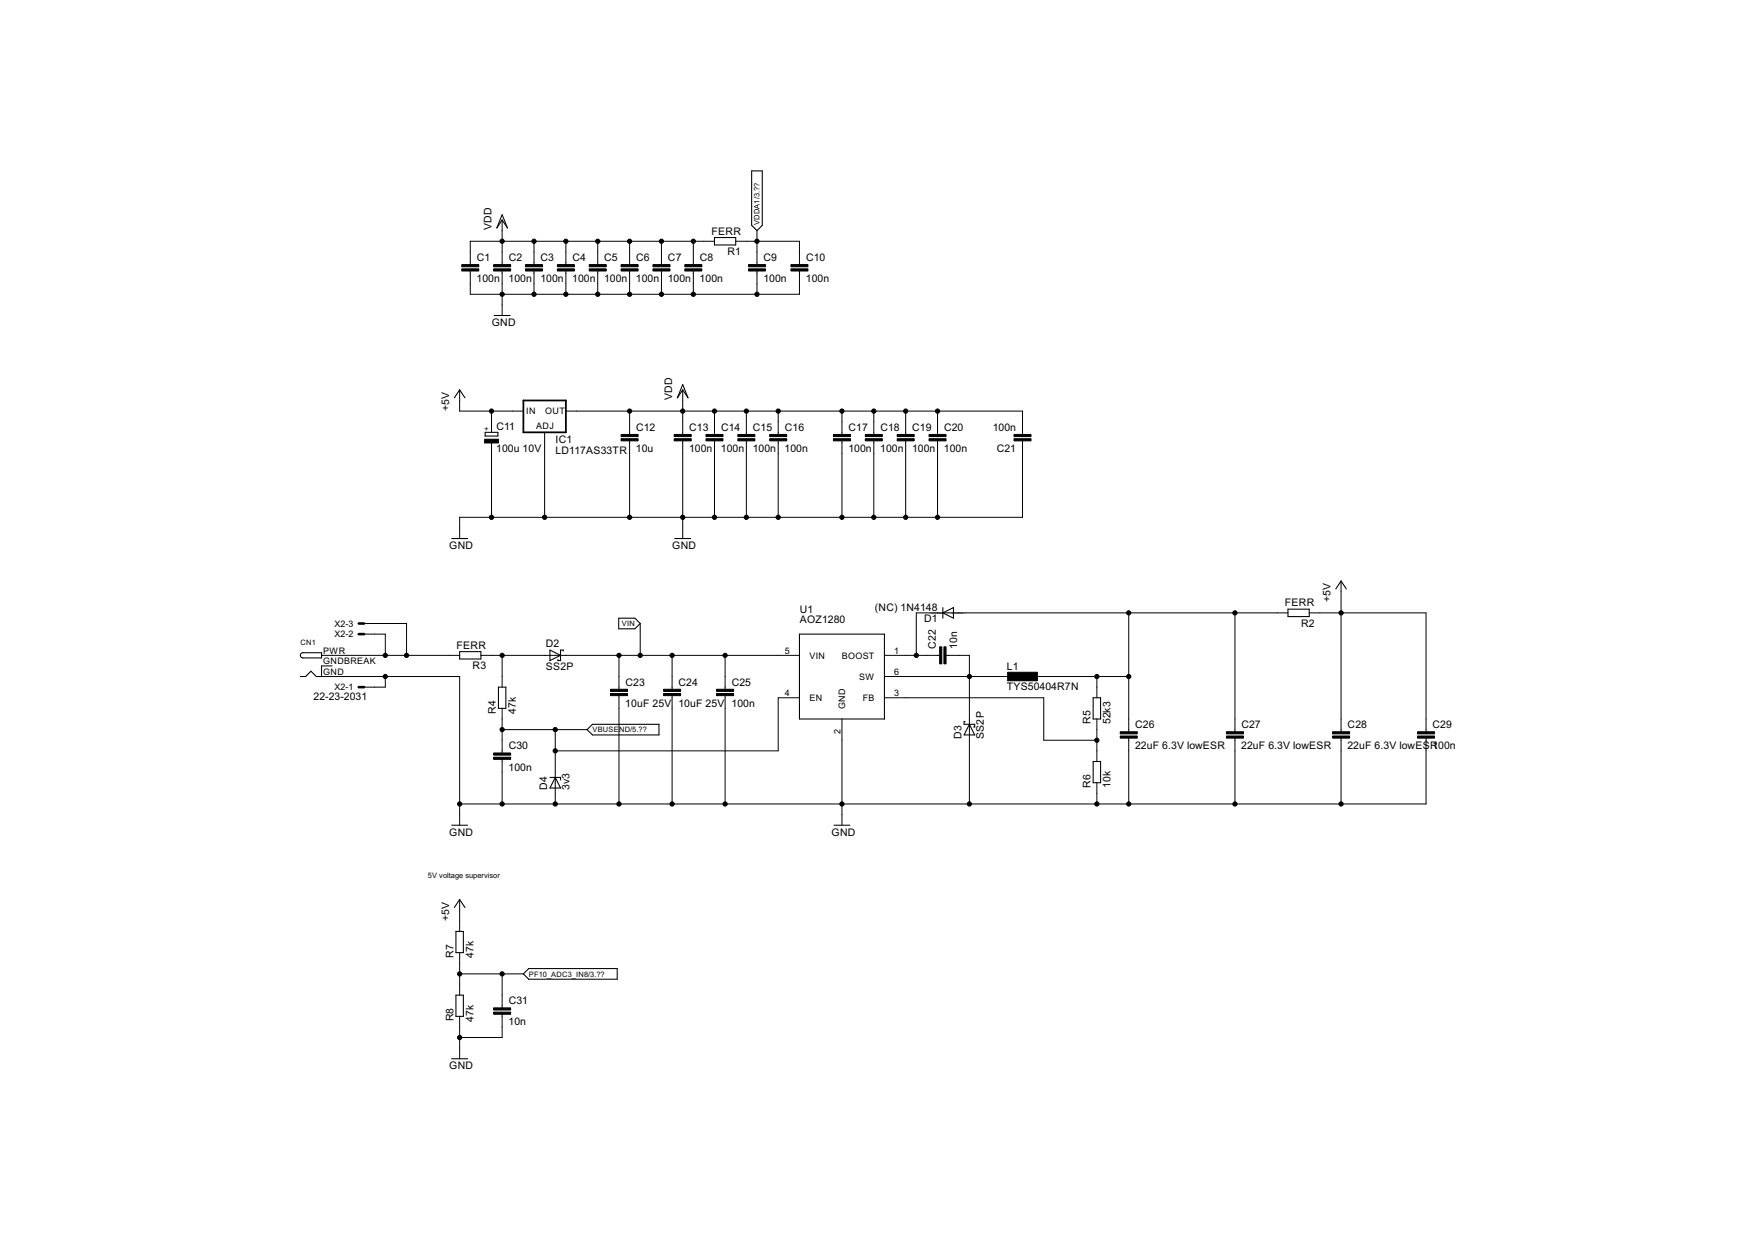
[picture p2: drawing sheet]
<svg xmlns="http://www.w3.org/2000/svg" width="420mm" height="297mm" viewBox="0 0 420 297" stroke-linecap="round" stroke-linejoin="round" font-family="sans-serif">
<g fill="none" stroke="#000" stroke-width=".25">
<path d="M120.1 51.4l1.2 3.1-1.2-1.9-1.3 1.9zM170.9 56.8h5v1.8h-5zM179.7 40.9h2.6v13l-1.3 1.3-1.3-1.3zM118.2 75.5h3.8M108.6 95.1l1.3-1.9 1.3 1.9M163.3 92l1.2 3.1-1.2-1.9-1.3 1.9zM116 103.4h3.1v.9h-3.1zM108 128.8h3.8M161.4 128.8h3.8M71.9 156.4l.6-.3h4.4v1.3l-4.6-.1-.4-.4zM109.9 155.9h5.1v1.7h-5.1zM131.5 155.5l2.5 1.2-2.5 1.3z"/>
<path d="M134.7 155.7v-.2h-.7v2.5h-.6v-.3M148 147.8h3.8l1.3 1.3-1.3 1.3h-3.8zM191.2 151.7h20.3v20.3h-20.3zM225.5 146.6l2.5-1.3v2.5zM225.5 145.3v2.5M308 145.7h5.1v1.8h-5.1zM319.4 140.9l1.3-1.9 1.3 1.9M71.8 161.8h1.3l1.3-1.3 1.2 1.3h1.3M119.2 164.3h1.8v5.1h-1.8zM140.4 174.5l1.3-1.3h15.9v2.6h-15.9zM230.8 172.6h-.3v.6h2.6v.7h-.3M231.8 173.2l1.3 2.6h-2.6z"/>
<path d="M261.4 166.9h1.8v5.1h-1.8zM108 197.4h3.8M131.5 185.9h2.5v.7M132.8 185.9l1.2 2.6h-2.5zM199.4 197.4h3.8M261.4 182.1h1.8v5.1h-1.8zM108.6 217l1.3-1.9 1.3 1.9M109 222.8h1.8v5h-1.8zM109 238h1.8v5.1h-1.8zM125.2 232.9l1.2-1.3h21.2v2.6h-21.2zM108 253.2h3.8"/>
</g>
<g fill="none" stroke="#000" stroke-width=".24">
<path d="M120.1 52.6v10.7M127.7 57.7v5.6M135.3 57.7v5.6M142.9 57.7v5.6M150.6 57.7v5.6M158.2 57.7v5.6M165.8 57.7v5.6M170.9 57.7h-58.4v5.6M175.9 57.7h15.3v5.6M181 55.2v8.1M112.5 64.8v5.6h78.7v-5.6M120.1 64.8v10.7"/>
<path d="M127.7 64.8v5.6M135.3 64.8v5.6M142.9 64.8v5.6M150.6 64.8v5.6M158.2 64.8v5.6M165.8 64.8v5.6M181 64.8v5.6M109.9 93.2v5.1h15.3M117.5 98.3v5.1M135.3 98.3h109.2v5.6M150.6 98.3v5.6M163.3 93.2v10.7"/>
<path d="M170.9 98.3v5.6M178.5 98.3v5.6M186.1 98.3v5.6M201.3 98.3v5.6M209 98.3v5.6M216.6 98.3v5.6M224.2 98.3v5.6M117.5 105.9v17.8M130.2 103.4v20.3M150.6 105.4v18.3M163.3 105.4v23.4M170.9 105.4v18.3"/>
<path d="M178.5 105.4v18.3M186.1 105.4v18.3M201.3 105.4v18.3M209 105.4v18.3M216.6 105.4v18.3M224.2 105.4v18.3M244.5 105.4v18.3h-134.6v5.1M320.7 139v36M76.9 156.7h33M79.4 159.3h-2.5v2.5h33v35.6M87.1 151.7h5v5M87.1 149.1h10.1v7.6"/>
<path d="M115 156.7h76.2M120.1 156.7v7.6M148 156.7v8.1M153.1 149.1v7.6M160.7 156.7v8.1M173.4 156.7v8.1M211.5 156.7h13.2M226.2 156.7h5.6v35.6M269.9 146.6v28.4M295.3 146.6v28.4M308 146.6h-88.9v10.1M313.1 146.6h27.9v28.4"/>
<path d="M92.1 161.8v2.5h-5M120.1 169.4v10.7M120.1 174.5h20.3M132.8 174.5v17.8M148 166.4v25.9M160.7 166.4v25.9M173.4 166.4v25.9M191.2 166.9h-5.1v12.7h-53.3M201.3 172v25.4M211.5 166.9h38.1v10.1h12.7M211.5 161.8h30.5M247.1 161.8h22.8"/>
<path d="M262.3 161.8v5.1M262.3 172v10.1M269.9 176.5v15.8M295.3 176.5v15.8M320.7 176.5v15.8M341 176.5v15.8h-231.1M120.1 181.6v10.7M262.3 187.2v5.1M109.9 215.1v7.7M109.9 227.8v10.2M109.9 232.9h15.3M120.1 232.9v8.1"/>
<path d="M109.9 243.1v10.1M120.1 242.6v5.5h-10.2"/>
</g>
<g fill="#000" stroke="#000" stroke-width=".24">
<path d="M110.4 64.3h4.1v.5h-4.1zM110.4 63.3h4.1v.5h-4.1zM118 64.3h4.1v.5h-4.1zM118 63.3h4.1v.5h-4.1zM125.7 64.3h4v.5h-4zM125.7 63.3h4v.5h-4zM133.3 64.3h4.1v.5h-4.1zM133.3 63.3h4.1v.5h-4.1zM140.9 64.3h4.1v.5h-4.1zM140.9 63.3h4.1v.5h-4.1zM148.5 64.3h4.1v.5h-4.1zM148.5 63.3h4.1v.5h-4.1z"/>
<path d="M156.1 64.3h4.1v.5h-4.1zM156.1 63.3h4.1v.5h-4.1zM163.8 64.3h4v.5h-4zM163.8 63.3h4v.5h-4zM179 64.3h4v.5h-4zM179 63.3h4v.5h-4zM189.1 64.3h4.1v.5h-4.1zM189.1 63.3h4.1v.5h-4.1zM115.9 105.1h3.3v.8h-3.3zM148.5 104.9h4.1v.5h-4.1zM148.5 103.9h4.1v.5h-4.1zM161.2 104.9h4.1v.5h-4.1z"/>
<path d="M161.2 103.9h4.1v.5h-4.1zM168.8 104.9h4.1v.5h-4.1zM168.8 103.9h4.1v.5h-4.1zM176.4 104.9h4.1v.5h-4.1zM176.4 103.9h4.1v.5h-4.1zM184.1 104.9h4v.5h-4zM184.1 103.9h4v.5h-4zM199.3 104.9h4.1v.5h-4.1zM199.3 103.9h4.1v.5h-4.1zM206.9 104.9h4.1v.5h-4.1zM206.9 103.9h4.1v.5h-4.1zM214.5 104.9h4.1v.5h-4.1z"/>
<path d="M214.5 103.9h4.1v.5h-4.1zM222.2 104.9h4v.5h-4zM222.2 103.9h4v.5h-4zM242.5 103.9h4v.5h-4zM242.5 104.9h4v.5h-4zM224.7 154.7h.5v4.1h-.5zM225.7 154.7h.5v4.1h-.5zM146 165.9h4.1v.5h-4.1zM146 164.8h4.1v.6h-4.1zM158.7 165.9h4.1v.5h-4.1zM158.7 164.8h4.1v.6h-4.1zM171.4 165.9h4v.5h-4z"/>
<path d="M171.4 164.8h4v.6h-4zM241 160.8h7.1v2h-7.1zM267.9 176h4v.5h-4zM267.9 175h4v.5h-4zM293.3 176h4v.5h-4zM293.3 175h4v.5h-4zM318.7 176h4v.5h-4zM318.7 175h4v.5h-4zM339 176h4v.5h-4zM339 175h4v.5h-4zM118 181.1h4.1v.5h-4.1zM118 180.1h4.1v.5h-4.1z"/>
<path d="M118 242.1h4.1v.5h-4.1zM118 241h4.1v.6h-4.1z"/>
</g>
<path d="M125.2 95.8h10.1v7.6h-10.1z" fill="none" stroke="#000" stroke-width=".42"/>
<path d="M85.8 151.7h1.3M85.8 149.1h1.3M85.8 164.3h1.3" fill="none" stroke="#000" stroke-width=".61"/>
<g fill="#000" stroke="#000" stroke-width=".24">
<circle cx="120.1" cy="57.7" r=".51"/>
<circle cx="127.7" cy="57.7" r=".51"/>
<circle cx="135.3" cy="57.7" r=".51"/>
<circle cx="142.9" cy="57.7" r=".51"/>
<circle cx="150.6" cy="57.7" r=".51"/>
<circle cx="158.2" cy="57.7" r=".51"/>
<circle cx="165.8" cy="57.7" r=".51"/>
<circle cx="181" cy="57.7" r=".51"/>
<circle cx="120.1" cy="70.4" r=".51"/>
<circle cx="127.7" cy="70.4" r=".51"/>
<circle cx="135.3" cy="70.4" r=".51"/>
<circle cx="142.9" cy="70.4" r=".51"/>
<circle cx="150.6" cy="70.4" r=".51"/>
<circle cx="158.2" cy="70.4" r=".51"/>
<circle cx="165.8" cy="70.4" r=".51"/>
<circle cx="181" cy="70.4" r=".51"/>
<circle cx="117.5" cy="98.3" r=".51"/>
<circle cx="150.6" cy="98.3" r=".51"/>
<circle cx="163.3" cy="98.3" r=".51"/>
<circle cx="170.9" cy="98.3" r=".51"/>
<circle cx="178.5" cy="98.3" r=".51"/>
<circle cx="186.1" cy="98.3" r=".51"/>
<circle cx="201.3" cy="98.3" r=".51"/>
<circle cx="209" cy="98.3" r=".51"/>
<circle cx="216.6" cy="98.3" r=".51"/>
<circle cx="224.2" cy="98.3" r=".51"/>
<circle cx="117.5" cy="123.7" r=".51"/>
<circle cx="130.2" cy="123.7" r=".51"/>
<circle cx="150.6" cy="123.7" r=".51"/>
<circle cx="163.3" cy="123.7" r=".51"/>
<circle cx="170.9" cy="123.7" r=".51"/>
<circle cx="178.5" cy="123.7" r=".51"/>
<circle cx="186.1" cy="123.7" r=".51"/>
<circle cx="201.3" cy="123.7" r=".51"/>
<circle cx="209" cy="123.7" r=".51"/>
<circle cx="216.6" cy="123.7" r=".51"/>
<circle cx="224.2" cy="123.7" r=".51"/>
<circle cx="92.1" cy="156.7" r=".51"/>
<circle cx="97.2" cy="156.7" r=".51"/>
<circle cx="120.1" cy="156.7" r=".51"/>
<circle cx="148" cy="156.7" r=".51"/>
<circle cx="153.1" cy="156.7" r=".51"/>
<circle cx="160.7" cy="156.7" r=".51"/>
<circle cx="173.4" cy="156.7" r=".51"/>
<circle cx="219.1" cy="156.7" r=".51"/>
<circle cx="269.9" cy="146.6" r=".51"/>
<circle cx="295.3" cy="146.6" r=".51"/>
<circle cx="320.7" cy="146.6" r=".51"/>
<circle cx="92.1" cy="161.8" r=".51"/>
<circle cx="120.1" cy="174.5" r=".51"/>
<circle cx="132.8" cy="174.5" r=".51"/>
<circle cx="132.8" cy="179.6" r=".51"/>
<circle cx="231.8" cy="161.8" r=".51"/>
<circle cx="262.3" cy="177" r=".51"/>
<circle cx="262.3" cy="161.8" r=".51"/>
<circle cx="269.9" cy="161.8" r=".51"/>
<circle cx="109.9" cy="192.3" r=".51"/>
<circle cx="120.1" cy="192.3" r=".51"/>
<circle cx="132.8" cy="192.3" r=".51"/>
<circle cx="148" cy="192.3" r=".51"/>
<circle cx="160.7" cy="192.3" r=".51"/>
<circle cx="173.4" cy="192.3" r=".51"/>
<circle cx="201.3" cy="192.3" r=".51"/>
<circle cx="231.8" cy="192.3" r=".51"/>
<circle cx="262.3" cy="192.3" r=".51"/>
<circle cx="269.9" cy="192.3" r=".51"/>
<circle cx="295.3" cy="192.3" r=".51"/>
<circle cx="320.7" cy="192.3" r=".51"/>
<circle cx="109.9" cy="232.9" r=".51"/>
<circle cx="120.1" cy="232.9" r=".51"/>
<circle cx="109.9" cy="248.1" r=".51"/>
</g>
<g font-size="2.8">
<text x="117.5" y="55.1" transform="rotate(-90 117.5 55.1)">VDD</text>
<text x="170.1" y="56.2">FERR</text>
<text x="114" y="62.4">C1</text>
<text x="121.6" y="62.4">C2</text>
<text x="129.3" y="62.4">C3</text>
<text x="136.9" y="62.4">C4</text>
<text x="144.5" y="62.4">C5</text>
<text x="152.1" y="62.4">C6</text>
<text x="159.7" y="62.4">C7</text>
<text x="167.4" y="62.4">C8</text>
<text x="174" y="61">R1</text>
<text x="182.6" y="62.4">C9</text>
<text x="192.8" y="62.4">C10</text>
<text x="114" y="67.5">100n</text>
<text x="121.6" y="67.5">100n</text>
<text x="129.2" y="67.5">100n</text>
<text x="136.8" y="67.5">100n</text>
<text x="144.5" y="67.5">100n</text>
<text x="152.1" y="67.5">100n</text>
<text x="159.7" y="67.5">100n</text>
<text x="167.3" y="67.5">100n</text>
<text x="182.5" y="67.5">100n</text>
<text x="192.7" y="67.5">100n</text>
<text x="117.6" y="78">GND</text>
<text x="160.7" y="95.7" transform="rotate(-90 160.7 95.7)">VDD</text>
<text x="107.4" y="98.3" transform="rotate(-90 107.4 98.3)">+5V</text>
<text x="118.7" y="108">100u 10V</text>
<text x="118.7" y="102.9">C11</text>
<text x="132.8" y="105.9">IC1</text>
<text x="152.1" y="103">C12</text>
<text x="164.8" y="103">C13</text>
<text x="172.4" y="103">C14</text>
<text x="180.1" y="103">C15</text>
<text x="187.7" y="103">C16</text>
<text x="202.9" y="103">C17</text>
<text x="210.5" y="103">C18</text>
<text x="218.1" y="103">C19</text>
<text x="225.8" y="103">C20</text>
<text x="237.4" y="103">100n</text>
<text x="132.8" y="108.5">LD117AS33TR</text>
<text x="152.1" y="108.1">10u</text>
<text x="164.8" y="108.1">100n</text>
<text x="172.4" y="108.1">100n</text>
<text x="180" y="108.1">100n</text>
<text x="187.6" y="108.1">100n</text>
<text x="202.9" y="108.1">100n</text>
<text x="210.5" y="108.1">100n</text>
<text x="218.1" y="108.1">100n</text>
<text x="225.7" y="108.1">100n</text>
<text x="238.4" y="108.1">C21</text>
<text x="107.4" y="131.3">GND</text>
<text x="160.8" y="131.3">GND</text>
<text x="191.2" y="149.1">AOZ1280</text>
<text x="191.2" y="146.6">U1</text>
<text x="209.2" y="146">(NC) 1N4148</text>
<text x="221" y="148.8">D1</text>
<text x="307.3" y="145">FERR</text>
<text x="311.1" y="149.8">R2</text>
<text x="318.2" y="144" transform="rotate(-90 318.2 144)">+5V</text>
<text x="109.2" y="155.2">FERR</text>
<text x="130.5" y="154.8">D2</text>
<text x="223.8" y="155.2" transform="rotate(-90 223.8 155.2)">C22</text>
<text x="228.9" y="155.2" transform="rotate(-90 228.9 155.2)">10n</text>
<text x="113" y="160">R3</text>
<text x="130.5" y="160.2">SS2P</text>
<text x="240.7" y="160.3">L1</text>
<text x="75" y="167.5">22-23-2031</text>
<text x="149.6" y="164">C23</text>
<text x="162.3" y="164">C24</text>
<text x="175" y="164">C25</text>
<text x="240.7" y="165.1">TYS50404R7N</text>
<text x="118.6" y="170.7" transform="rotate(-90 118.6 170.7)">R4</text>
<text x="123.4" y="170.7" transform="rotate(-90 123.4 170.7)">47k</text>
<text x="149.5" y="169">10uF 25V</text>
<text x="162.2" y="169">10uF 25V</text>
<text x="174.9" y="169">100n</text>
<text x="260.8" y="173.2" transform="rotate(-90 260.8 173.2)">R5</text>
<text x="265.6" y="173.2" transform="rotate(-90 265.6 173.2)">52k3</text>
<text x="121.6" y="179.2">C30</text>
<text x="229.9" y="176.7" transform="rotate(-90 229.9 176.7)">D3</text>
<text x="235.2" y="176.7" transform="rotate(-90 235.2 176.7)">SS2P</text>
<text x="271.4" y="179.2">22uF 6.3V lowESR</text>
<text x="271.5" y="174.1">C26</text>
<text x="296.8" y="179.2">22uF 6.3V lowESR</text>
<text x="296.9" y="174.1">C27</text>
<text x="322.2" y="179.2">22uF 6.3V lowESR100n</text>
<text x="322.3" y="174.1">C28</text>
<text x="342.6" y="174.1">C29</text>
<text x="121.6" y="184.3">100n</text>
<text x="130.9" y="188.9" transform="rotate(-90 130.9 188.9)">D4</text>
<text x="136.2" y="189" transform="rotate(-90 136.2 189)">3v3</text>
<text x="260.8" y="188.4" transform="rotate(-90 260.8 188.4)">R6</text>
<text x="265.6" y="188.5" transform="rotate(-90 265.6 188.5)">10k</text>
<text x="107.4" y="199.9">GND</text>
<text x="198.8" y="199.9">GND</text>
<text x="107.4" y="220.2" transform="rotate(-90 107.4 220.2)">+5V</text>
<text x="108.4" y="229.1" transform="rotate(-90 108.4 229.1)">R7</text>
<text x="113.2" y="229.1" transform="rotate(-90 113.2 229.1)">47k</text>
<text x="108.4" y="244.3" transform="rotate(-90 108.4 244.3)">R8</text>
<text x="113.2" y="244.3" transform="rotate(-90 113.2 244.3)">47k</text>
<text x="121.6" y="245.2">10n</text>
<text x="121.6" y="240.1">C31</text>
<text x="107.4" y="255.8">GND</text>
</g>
<g font-size="2.4">
<text x="125.8" y="99">IN</text>
<text x="130.4" y="99">OUT</text>
<text x="128.2" y="102.6">ADJ</text>
<text x="80" y="149.9">X2-3</text>
<text x="80" y="152.4">X2-2</text>
<text x="77.3" y="156.4">PWR</text>
<text x="77.3" y="158.9">GNDBREAK</text>
<text x="77.3" y="161.5">GND</text>
<text x="187.7" y="156.4">5</text>
<text x="193.6" y="157.5">VIN</text>
<text x="201.3" y="157.5">BOOST</text>
<text x="213.8" y="156.4">1</text>
<text x="213.8" y="161.5">6</text>
<text x="80" y="165.1">X2-1</text>
<text x="187.7" y="166.5">4</text>
<text x="193.6" y="167.6">EN</text>
<text x="205.5" y="162.6">SW</text>
<text x="206.3" y="167.6">FB</text>
<text x="213.8" y="166.5">3</text>
<text x="202.1" y="169.6" transform="rotate(-90 202.1 169.6)">GND</text>
<text x="201" y="175.5" transform="rotate(-90 201 175.5)">2</text>
</g>
<g font-size="2">
<text x="181.7" y="53.9" transform="rotate(-90 181.7 53.9)">VDDA1/3.??</text>
<text x="117" y="103" transform="rotate(-90 117 103)">+</text>
<text x="148.7" y="149.7">VIN</text>
<text x="71.9" y="154.2">CN1</text>
<text x="141.7" y="175.1">VBUSE</text>
<text x="148" y="175.1">ND/5.??</text>
<text x="102.3" y="210.1">5V voltage supervisor</text>
<text x="126.5" y="233.5">PF10_ADC3_IN8/3.??</text>
</g>
<g font-size=".7">
<text x="222.5" y="146.8">SpiceOrder 2</text>
<text x="227.6" y="146.8">SpiceOrder 1</text>
</g>
</svg>
